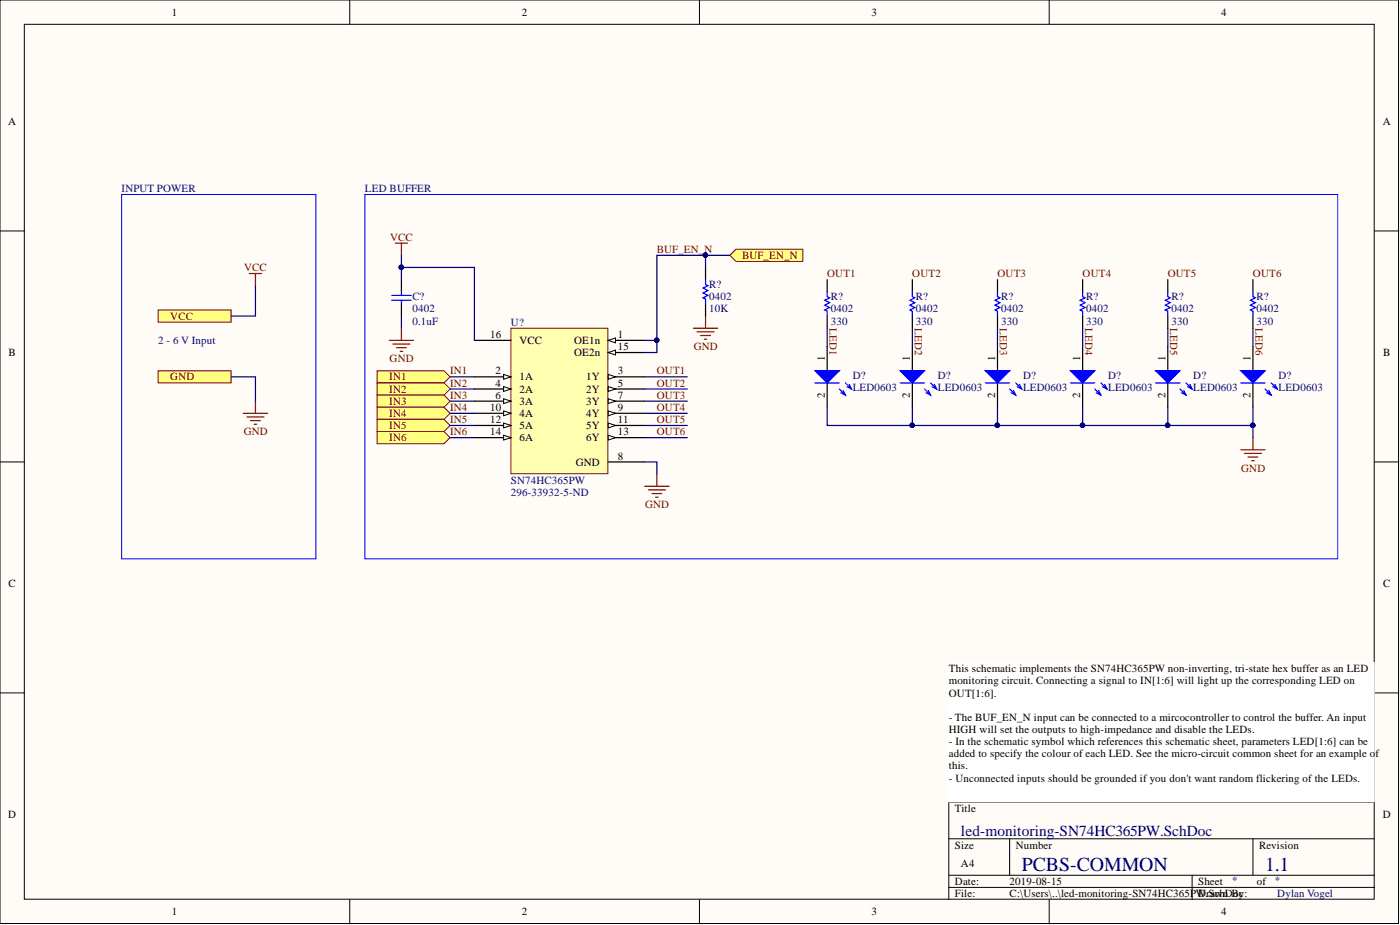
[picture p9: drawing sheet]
<svg xmlns="http://www.w3.org/2000/svg" width="292mm" height="193mm" viewBox="0 0 292 193" stroke-linecap="round" stroke-linejoin="round" font-family="sans-serif">
<g fill="#fffcf8" stroke="#000" stroke-width=".21">
<path d="M0 0h291.8v192.7h-291.8z"/>
<path d="M5.1 5.1h281.6v182.5h-281.6z"/>
</g>
<g fill="none" stroke="#000" stroke-width=".21">
<path d="M73 0v5.1M145.9 0v5.1M218.9 0v5.1M0 48.2h5.1M286.8 48.2h5.1M0 96.4h5.1M286.8 96.4h5.1M0 144.6h5.1M286.8 144.6h5.1M198 175h88.8M210.7 175v7.6M261.4 175v7.6"/>
<path d="M286.8 167.4h-88.8v20.3M73 187.7v5M145.9 187.7v5M198 182.6h88.8M198 185.1h88.8M218.9 187.7v5M248.7 182.6v5.1"/>
</g>
<path d="M76.1 40.6h203v76h-203z" fill="none" stroke="#00f" stroke-width=".21"/>
<path d="M52 57.1h2.6M53.3 57.1v2.5M50.8 86.2h5M51.5 87h3.6M52.3 87.7h2M53 88.5h.6M53.3 83.7v2.5" fill="none" stroke="#800000" stroke-width=".25"/>
<g fill="#ffff80" stroke="#800000" stroke-width=".21">
<path d="M33 64.7h15.2v2.5h-15.2z" fill-rule="evenodd"/>
<path d="M33 77.3h15.2v2.6h-15.2z" fill-rule="evenodd"/>
</g>
<path d="M25.4 40.6h40.5v76h-40.5z" fill="none" stroke="#00f" stroke-width=".21"/>
<path d="M198 138.2h88.7v29.1h-88.7z" fill="#fff" stroke="#fff" stroke-width=".21"/>
<path d="M106.6 68.5h20.2v30.3h-20.2z" fill="#ffffb0" stroke="#800000" stroke-width=".21"/>
<path d="M126.9 71h7.6" fill="none" stroke="#000" stroke-width=".25"/>
<path d="M126.9 71l1.5-.5v1z" fill="#fffcf8"/>
<path d="M126.9 71l1.5-.5v1z" fill="none" stroke="#000" stroke-width=".21"/>
<path d="M99 78.6h7.6" fill="none" stroke="#000" stroke-width=".25"/>
<path d="M105.1 78.1l1.5 .5-1.5 .5z" fill="#fffcf8"/>
<path d="M105.1 78.1l1.5 .5-1.5 .5z" fill="none" stroke="#000" stroke-width=".21"/>
<path d="M126.9 78.6h7.6" fill="none" stroke="#000" stroke-width=".25"/>
<path d="M126.9 78.1l1.5 .5-1.5 .5z" fill="#fffcf8"/>
<path d="M126.9 78.1l1.5 .5-1.5 .5z" fill="none" stroke="#000" stroke-width=".21"/>
<path d="M99 81.2h7.6" fill="none" stroke="#000" stroke-width=".25"/>
<path d="M105.1 80.6l1.5 .6-1.5 .5z" fill="#fffcf8"/>
<path d="M105.1 80.6l1.5 .6-1.5 .5z" fill="none" stroke="#000" stroke-width=".21"/>
<path d="M126.9 81.2h7.6" fill="none" stroke="#000" stroke-width=".25"/>
<path d="M126.9 80.6l1.5 .6-1.5 .5z" fill="#fffcf8"/>
<path d="M126.9 80.6l1.5 .6-1.5 .5z" fill="none" stroke="#000" stroke-width=".21"/>
<path d="M99 83.7h7.6" fill="none" stroke="#000" stroke-width=".25"/>
<path d="M105.1 83.2l1.5 .5-1.5 .5z" fill="#fffcf8"/>
<path d="M105.1 83.2l1.5 .5-1.5 .5z" fill="none" stroke="#000" stroke-width=".21"/>
<path d="M126.9 83.7h7.6" fill="none" stroke="#000" stroke-width=".25"/>
<path d="M126.9 83.2l1.5 .5-1.5 .5z" fill="#fffcf8"/>
<path d="M126.9 83.2l1.5 .5-1.5 .5z" fill="none" stroke="#000" stroke-width=".21"/>
<path d="M126.9 96.4h7.6M126.9 86.2h7.6" fill="none" stroke="#000" stroke-width=".25"/>
<path d="M126.9 85.7l1.5 .5-1.5 .5z" fill="#fffcf8"/>
<path d="M126.9 85.7l1.5 .5-1.5 .5z" fill="none" stroke="#000" stroke-width=".21"/>
<path d="M99 86.2h7.6" fill="none" stroke="#000" stroke-width=".25"/>
<path d="M105.1 85.7l1.5 .5-1.5 .5z" fill="#fffcf8"/>
<path d="M105.1 85.7l1.5 .5-1.5 .5z" fill="none" stroke="#000" stroke-width=".21"/>
<path d="M126.9 88.8h7.6" fill="none" stroke="#000" stroke-width=".25"/>
<path d="M126.9 88.3l1.5 .5-1.5 .5z" fill="#fffcf8"/>
<path d="M126.9 88.3l1.5 .5-1.5 .5z" fill="none" stroke="#000" stroke-width=".21"/>
<path d="M99 88.8h7.6" fill="none" stroke="#000" stroke-width=".25"/>
<path d="M105.1 88.3l1.5 .5-1.5 .5z" fill="#fffcf8"/>
<path d="M105.1 88.3l1.5 .5-1.5 .5z" fill="none" stroke="#000" stroke-width=".21"/>
<path d="M126.9 91.3h7.6" fill="none" stroke="#000" stroke-width=".25"/>
<path d="M126.9 90.8l1.5 .5-1.5 .5z" fill="#fffcf8"/>
<path d="M126.9 90.8l1.5 .5-1.5 .5z" fill="none" stroke="#000" stroke-width=".21"/>
<path d="M99 91.3h7.6" fill="none" stroke="#000" stroke-width=".25"/>
<path d="M105.1 90.8l1.5 .5-1.5 .5z" fill="#fffcf8"/>
<path d="M105.1 90.8l1.5 .5-1.5 .5z" fill="none" stroke="#000" stroke-width=".21"/>
<path d="M126.9 73.5h7.6" fill="none" stroke="#000" stroke-width=".25"/>
<path d="M126.9 73.5l1.5-.5v1.1z" fill="#fffcf8"/>
<path d="M126.9 73.5l1.5-.5v1.1z" fill="none" stroke="#000" stroke-width=".21"/>
<path d="M99 71h7.6" fill="none" stroke="#000" stroke-width=".25"/>
<path d="M152.3 53.3l1.3-1.3h13.9v2.5h-13.9z" fill-rule="evenodd" fill="#ffff80" stroke="#800000" stroke-width=".21"/>
<path d="M187.8 79.9h5.1M194.2 79.9l1.2 1.3M192.9 81.2l1.3 1.2M193.7 81.5l.5 .9-1-.5M194.9 80.2l.5 1-.9-.5" fill="none" stroke="#00f" stroke-width=".25"/>
<path d="M190.4 72.3v5M190.4 79.9v5.1" fill="none" stroke="#000" stroke-width=".25"/>
<path d="M187.8 77.3h5.1l-2.5 2.6z" fill="#00f"/>
<path d="M170 79.9h5.1M176.4 79.9l1.3 1.3M187.8 77.3h5.1l-2.5 2.6zM175.1 81.2l1.3 1.2M175.9 81.5l.5 .9-1-.5M177.2 80.2l.5 1-1-.5" fill="none" stroke="#00f" stroke-width=".25"/>
<path d="M172.6 72.3v5M172.6 79.9v5.1" fill="none" stroke="#000" stroke-width=".25"/>
<path d="M170 77.3h5.1l-2.5 2.6z" fill="#00f"/>
<path d="M170 77.3h5.1l-2.5 2.6zM205.6 79.9h5.1M211.9 79.9l1.3 1.3M210.7 81.2l1.2 1.2M211.4 81.5l.5 .9-.9-.5M212.7 80.2l.5 1-1-.5" fill="none" stroke="#00f" stroke-width=".25"/>
<path d="M208.1 72.3v5M208.1 79.9v5.1" fill="none" stroke="#000" stroke-width=".25"/>
<path d="M205.6 77.3h5.1l-2.6 2.6z" fill="#00f"/>
<path d="M205.6 77.3h5.1l-2.6 2.6zM223.3 79.9h5.1M229.7 79.9l1.3 1.3M228.4 81.2l1.3 1.2M229.2 81.5l.5 .9-1-.5M230.5 80.2l.5 1-1-.5" fill="none" stroke="#00f" stroke-width=".25"/>
<path d="M225.9 72.3v5M225.9 79.9v5.1" fill="none" stroke="#000" stroke-width=".25"/>
<path d="M223.3 77.3h5.1l-2.5 2.6z" fill="#00f"/>
<path d="M223.3 77.3h5.1l-2.5 2.6zM241.1 79.9h5.1M247.5 79.9l1.2 1.3M246.2 81.2l1.3 1.2M247 81.5l.5 .9-1-.5M248.2 80.2l.5 1-.9-.5" fill="none" stroke="#00f" stroke-width=".25"/>
<path d="M243.6 72.3v5M243.6 79.9v5.1" fill="none" stroke="#000" stroke-width=".25"/>
<path d="M241.1 77.3h5.1l-2.6 2.6z" fill="#00f"/>
<path d="M241.1 77.3h5.1l-2.6 2.6zM258.9 79.9h5.1M265.2 79.9l1.3 1.3M264 81.2l1.2 1.2M264.7 81.5l.5 .9-.9-.5M266 80.2l.5 1-1-.5" fill="none" stroke="#00f" stroke-width=".25"/>
<path d="M261.4 72.3v5M261.4 79.9v5.1" fill="none" stroke="#000" stroke-width=".25"/>
<path d="M258.9 77.3h5.1l-2.6 2.6z" fill="#00f"/>
<path d="M258.9 77.3h5.1l-2.6 2.6z" fill="none" stroke="#00f" stroke-width=".25"/>
<path d="M258.9 93.8h5.1M259.6 94.6h3.6M260.4 95.4h2M261.2 96.1h.5M261.4 91.3v2.5" fill="none" stroke="#800000" stroke-width=".25"/>
<g fill="#ffff80" stroke="#800000" stroke-width=".21">
<path d="M78.7 77.3h13.9l1.3 1.3-1.3 1.3h-13.9z" fill-rule="evenodd"/>
<path d="M78.7 79.9h13.9l1.3 1.3-1.3 1.2h-13.9z" fill-rule="evenodd"/>
<path d="M78.7 82.4h13.9l1.3 1.3-1.3 1.3h-13.9z" fill-rule="evenodd"/>
<path d="M78.7 85h13.9l1.3 1.2-1.3 1.3h-13.9z" fill-rule="evenodd"/>
<path d="M78.7 87.5h13.9l1.3 1.3-1.3 1.2h-13.9z" fill-rule="evenodd"/>
<path d="M78.7 90h13.9l1.3 1.3-1.3 1.3h-13.9z" fill-rule="evenodd"/>
</g>
<g fill="none" stroke="#800000" stroke-width=".25">
<path d="M82.5 50.7h2.5M83.8 50.7v2.6M81.2 71h5.1M82 71.8h3.5M82.7 72.5h2.1M83.5 73.3h.5M83.8 68.5v2.5M144.7 68.5h5M145.4 69.2h3.6M146.2 70h2M147 70.8h.5M147.2 65.9v2.6"/>
<path d="M137.1 98.9v2.5M134.5 101.4h5.1M135.3 102.2h3.5M136 103h2.1M136.8 103.7h.5"/>
</g>
<g fill="none" stroke="#000" stroke-width=".25">
<path d="M83.8 58.3v2.6M147.2 55.8v2.5M172.6 58.3v2.6M190.4 58.3v2.6M208.1 58.3v2.6M225.9 58.3v2.6M243.6 58.3v2.6M261.4 58.3v2.6M83.8 63.4v2.5M147.2 63.4v2.5M172.6 65.9v2.6M190.4 65.9v2.6"/>
<path d="M208.1 65.9v2.6M225.9 65.9v2.6M243.6 65.9v2.6M261.4 65.9v2.6"/>
</g>
<path d="M147.2 58.3v1l.5 .3-1 .5 1 .5-1 .5 1 .5-1 .5 .5 .3v1M81.7 61.6h4.1M81.7 62.6h4.1M83.8 60.9v.7M83.8 62.6v.8M172.6 60.9v1l.5 .2-1 .5 1 .5-1 .6 1 .5-1 .5 .5 .2v1M190.4 60.9v1l.5 .2-1.1 .5 1.1 .5-1.1 .6 1.1 .5-1.1 .5 .6 .2v1M208.1 60.9v1l.5 .2-1 .5 1 .5-1 .6 1 .5-1 .5 .5 .2v1M225.9 60.9v1l.5 .2-1 .5 1 .5-1 .6 1 .5-1 .5 .5 .2v1M243.6 60.9v1l.6 .2-1.1 .5 1.1 .5-1.1 .6 1.1 .5-1.1 .5 .5 .2v1M261.4 60.9v1l.5 .2-1 .5 1 .5-1 .6 1 .5-1 .5 .5 .2v1" fill="none" stroke="#00f" stroke-width=".25"/>
<g fill="none" stroke="#000080" stroke-width=".25">
<path d="M53.3 59.6v6.3h-5.1M83.8 58.3v-2.5h15.2v15.2M83.8 53.3v2.5M147.2 53.3v2.5M152.3 53.3h-15.2v17.7h-2.6M48.2 78.6h5.1v5.1M83.8 65.9v2.6M93.9 78.6h5.1M134.5 78.6h8.9M137.1 71v2.5h-2.6M172.6 68.5v3.8M190.4 68.5v3.8"/>
<path d="M208.1 68.5v3.8M225.9 68.5v3.8M243.6 68.5v3.8M261.4 68.5v3.8M93.9 91.3h5.1M93.9 88.8h5.1M93.9 86.2h5.1M93.9 83.7h5.1M93.9 81.2h5.1M134.5 96.4h2.6v2.5M134.5 91.3h8.9M134.5 88.8h8.9"/>
<path d="M134.5 86.2h8.9M134.5 83.7h8.9M134.5 81.2h8.9M172.6 85v3.8h88.8v-3.8M190.4 85v3.8M208.1 85v3.8M225.9 85v3.8M243.6 85v3.8M261.4 88.8v2.5"/>
</g>
<g fill="#000080" stroke="#000080" stroke-width=".21">
<circle cx="147.2" cy="53.2" r=".47"/>
<circle cx="137" cy="71" r=".47"/>
<circle cx="190.3" cy="88.7" r=".47"/>
<circle cx="208.1" cy="88.7" r=".47"/>
<circle cx="225.8" cy="88.7" r=".47"/>
<circle cx="243.6" cy="88.7" r=".47"/>
<circle cx="261.4" cy="88.7" r=".47"/>
<circle cx="83.7" cy="55.8" r=".47"/>
</g>
<g font-size="4.1" fill="#000080">
<text x="213.2" y="181.7">PCBS-COMMON</text>
<text x="264" y="181.7">1.1</text>
</g>
<text font-size="3.2" fill="#000080" x="200.5" y="174.3">led-monitoring-SN74HC365PW.SchDoc</text>
<g font-size="2.3">
<text x="35.9" y="3.3">1</text>
<text x="108.9" y="3.3">2</text>
<text x="181.8" y="3.3">3</text>
<text x="254.8" y="3.3">4</text>
<text x="1.7" y="26.1">A</text>
<text x="288.5" y="26.1">A</text>
<text x="102.3" y="70.5">16</text>
<text x="108.4" y="71.8">VCC</text>
<text x="119.8" y="71.8">OE1n</text>
<text x="128.9" y="70.5">1</text>
<text x="1.8" y="74.3">B</text>
<text x="119.8" y="74.3">OE2n</text>
<text x="128.9" y="73">15</text>
<text x="172.1" y="75.3" transform="rotate(-90 172.1 75.3)">1</text>
<text x="189.8" y="75.3" transform="rotate(-90 189.8 75.3)">1</text>
<text x="207.6" y="75.3" transform="rotate(-90 207.6 75.3)">1</text>
<text x="225.4" y="75.3" transform="rotate(-90 225.4 75.3)">1</text>
<text x="243.1" y="75.3" transform="rotate(-90 243.1 75.3)">1</text>
<text x="260.9" y="75.3" transform="rotate(-90 260.9 75.3)">1</text>
<text x="288.6" y="74.3">B</text>
<text x="103.4" y="78.1">2</text>
<text x="103.4" y="80.6">4</text>
<text x="103.4" y="83.2">6</text>
<text x="108.4" y="79.4">1A</text>
<text x="108.4" y="81.9">2A</text>
<text x="122.3" y="79.4">1Y</text>
<text x="122.3" y="81.9">2Y</text>
<text x="128.9" y="78.1">3</text>
<text x="128.9" y="80.6">5</text>
<text x="128.9" y="83.2">7</text>
<text x="172.1" y="83.1" transform="rotate(-90 172.1 83.1)">2</text>
<text x="189.8" y="83.1" transform="rotate(-90 189.8 83.1)">2</text>
<text x="207.6" y="83.1" transform="rotate(-90 207.6 83.1)">2</text>
<text x="225.4" y="83.1" transform="rotate(-90 225.4 83.1)">2</text>
<text x="243.1" y="83.1" transform="rotate(-90 243.1 83.1)">2</text>
<text x="260.9" y="83.1" transform="rotate(-90 260.9 83.1)">2</text>
<text x="102.3" y="85.7">10</text>
<text x="102.3" y="88.3">12</text>
<text x="108.4" y="84.4">3A</text>
<text x="108.4" y="87">4A</text>
<text x="108.4" y="89.5">5A</text>
<text x="122.3" y="84.4">3Y</text>
<text x="122.3" y="87">4Y</text>
<text x="122.3" y="89.5">5Y</text>
<text x="128.9" y="85.7">9</text>
<text x="128.9" y="88.3">11</text>
<text x="102.3" y="90.8">14</text>
<text x="108.4" y="92.1">6A</text>
<text x="122.3" y="92.1">6Y</text>
<text x="128.9" y="95.9">8</text>
<text x="128.9" y="90.8">13</text>
<text x="120.1" y="97.1">GND</text>
<text x="1.8" y="122.5">C</text>
<text x="288.6" y="122.5">C</text>
<text x="198" y="140.2">This schematic implements the SN74HC365PW non-inverting, tri-state hex buffer as an LED</text>
<text x="198" y="142.8">monitoring circuit. Connecting a signal to IN[1:6] will light up the corresponding LED on</text>
<text x="198" y="145.3">OUT[1:6].</text>
<text x="198" y="150.4">- The BUF_EN_N input can be connected to a mircocontroller to control the buffer. An input</text>
<text x="198" y="152.9">HIGH will set the outputs to high-impedance and disable the LEDs.</text>
<text x="198" y="155.5">- In the schematic symbol which references this schematic sheet, parameters LED[1:6] can be</text>
<text x="198" y="158">added to specify the colour of each LED. See the micro-circuit common sheet for an example o</text>
<text x="198" y="160.5">t</text>
<text x="198.6" y="160.5">his.</text>
<text x="287" y="158">f</text>
<text x="198" y="163.1">- Unconnected inputs should be grounded if you don't want random flickering of the LEDs.</text>
<text x="1.7" y="170.7">D</text>
<text x="199.2" y="169.4">Title</text>
<text x="288.5" y="170.7">D</text>
<text x="199.2" y="177">Size</text>
<text x="211.9" y="177">Number</text>
<text x="262.7" y="177">Revision</text>
<text x="199.2" y="184.6">Date:</text>
<text x="200.5" y="180.8">A4</text>
<text x="210.7" y="184.6">2019-08-15</text>
<text x="250" y="184.6">Sheet</text>
<text x="262.3" y="184.6">of</text>
<text x="35.9" y="191">1</text>
<text x="108.9" y="191">2</text>
<text x="181.8" y="191">3</text>
<text x="199.2" y="187.2">File:</text>
<text x="210.7" y="187.2">C:\Users\..\led-monitoring-SN74HC365PW.SchDBy:</text>
<text x="250" y="187.2">Drawn oc</text>
<text x="254.8" y="191">4</text>
</g>
<g font-size="2.3" fill="#000080">
<text x="25.4" y="40.1">INPUT POWER</text>
<text x="76.1" y="40.1">LED BUFFER</text>
<text x="86" y="62.6">C?</text>
<text x="86" y="65.2">0402</text>
<text x="148" y="65.2">10K</text>
<text x="148" y="60.1">R?</text>
<text x="148" y="62.6">0402</text>
<text x="173.3" y="62.6">R?</text>
<text x="173.3" y="65.2">0402</text>
<text x="191.1" y="62.6">R?</text>
<text x="191.1" y="65.2">0402</text>
<text x="208.9" y="62.6">R?</text>
<text x="208.9" y="65.2">0402</text>
<text x="226.6" y="62.6">R?</text>
<text x="226.6" y="65.2">0402</text>
<text x="244.4" y="62.6">R?</text>
<text x="244.4" y="65.2">0402</text>
<text x="262.2" y="62.6">R?</text>
<text x="262.2" y="65.2">0402</text>
<text x="33" y="71.8">2 - 6 V Input</text>
<text x="86" y="67.7">0.1uF</text>
<text x="106.6" y="68">U?</text>
<text x="173.3" y="67.7">330</text>
<text x="191.1" y="67.7">330</text>
<text x="208.9" y="67.7">330</text>
<text x="226.6" y="67.7">330</text>
<text x="244.4" y="67.7">330</text>
<text x="262.2" y="67.7">330</text>
<text x="177.9" y="79.1">D?</text>
<text x="177.9" y="81.7">LED0603</text>
<text x="195.7" y="79.1">D?</text>
<text x="195.7" y="81.7">LED0603</text>
<text x="213.4" y="79.1">D?</text>
<text x="213.4" y="81.7">LED0603</text>
<text x="231.2" y="79.1">D?</text>
<text x="231.2" y="81.7">LED0603</text>
<text x="249" y="79.1">D?</text>
<text x="249" y="81.7">LED0603</text>
<text x="266.7" y="79.1">D?</text>
<text x="266.7" y="81.7">LED0603</text>
<text x="106.6" y="100.9">SN74HC365PW</text>
<text x="106.6" y="103.5">296-33932-5-ND</text>
<text x="257.1" y="184.4">*</text>
<text x="266" y="184.4">*</text>
<text x="266.5" y="187.2">Dylan Vogel</text>
</g>
<g font-size="2.3" fill="#800000">
<text x="81.4" y="50.2">VCC</text>
<text x="137.1" y="52.7">BUF_EN_N</text>
<text x="50.9" y="56.6">VCC</text>
<text x="154.8" y="54">BUF_EN_N</text>
<text x="172.6" y="57.8">OUT1</text>
<text x="190.4" y="57.8">OUT2</text>
<text x="208.1" y="57.8">OUT3</text>
<text x="225.9" y="57.8">OUT4</text>
<text x="243.6" y="57.8">OUT5</text>
<text x="261.4" y="57.8">OUT6</text>
<text x="35.5" y="66.7">VCC</text>
<text x="173.1" y="68.5" transform="rotate(90 173.1 68.5)">LED1</text>
<text x="190.9" y="68.5" transform="rotate(90 190.9 68.5)">LED2</text>
<text x="208.6" y="68.5" transform="rotate(90 208.6 68.5)">LED3</text>
<text x="226.4" y="68.5" transform="rotate(90 226.4 68.5)">LED4</text>
<text x="244.2" y="68.5" transform="rotate(90 244.2 68.5)">LED5</text>
<text x="261.9" y="68.5" transform="rotate(90 261.9 68.5)">LED6</text>
<text x="81.3" y="75.6">GND</text>
<text x="144.8" y="73">GND</text>
<text x="35.5" y="79.4">GND</text>
<text x="81.2" y="79.4">IN1</text>
<text x="81.2" y="81.9">IN2</text>
<text x="93.9" y="78.1">IN1</text>
<text x="93.9" y="80.6">IN2</text>
<text x="93.9" y="83.2">IN3</text>
<text x="137.1" y="78.1">OUT1</text>
<text x="137.1" y="80.6">OUT2</text>
<text x="137.1" y="83.2">OUT3</text>
<text x="81.2" y="84.4">IN3</text>
<text x="81.2" y="87">IN4</text>
<text x="81.2" y="89.5">IN5</text>
<text x="93.9" y="85.7">IN4</text>
<text x="93.9" y="88.3">IN5</text>
<text x="137.1" y="85.7">OUT4</text>
<text x="137.1" y="88.3">OUT5</text>
<text x="50.8" y="90.8">GND</text>
<text x="81.2" y="92.1">IN6</text>
<text x="93.9" y="90.8">IN6</text>
<text x="137.1" y="90.8">OUT6</text>
<text x="259" y="98.4">GND</text>
<text x="134.6" y="106">GND</text>
</g>
</svg>
